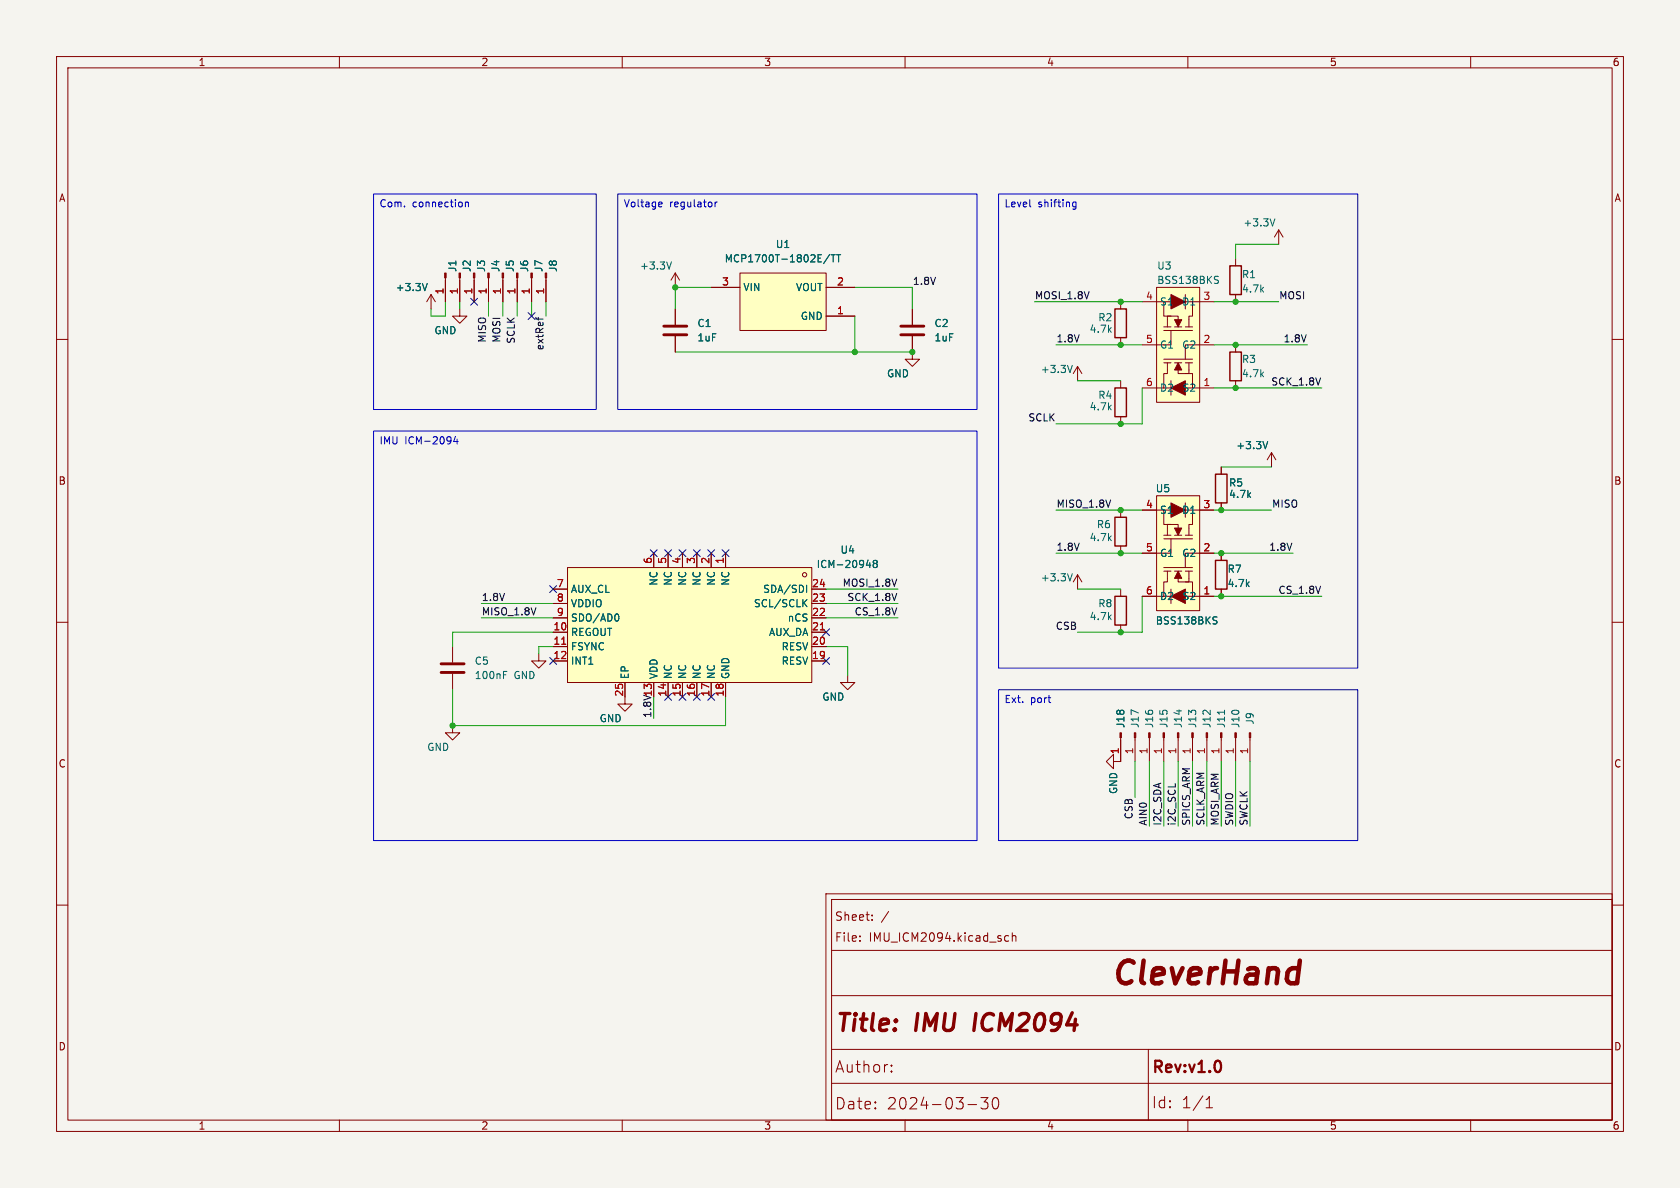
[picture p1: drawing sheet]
<svg xmlns="http://www.w3.org/2000/svg" width="297mm" height="210mm" viewBox="0 0 297 210" stroke-linecap="round" stroke-linejoin="round" font-family="sans-serif">
<path d="M0 0h297v210h-297z" fill="#f5f4ef" stroke="#f5f4ef" stroke-width=".18"/>
<g fill="none" stroke="#840000" stroke-width=".18">
<path d="M10 10h277v190h-277zM12 12h273v186h-273zM60 10v2M110 10v2M160 10v2M210 10v2M260 10v2M10 60h2M88.9 49.1v4.2M94 49.1v4.2M285 60h2M161.3 62.2v1.3h1.3l-1.3 1.3-1.3-1.3h1.3"/>
<path d="M10 110h2M80 114.3v2.8M80 119.1v2.8M95.2 115.6v1.2h1.3l-1.3 1.3-1.2-1.3h1.2M285 110h2M110.5 123.2v1.3h1.3l-1.3 1.2-1.3-1.2h1.3M215.9 130.4v4.2M218.4 130.4v4.2M10 160h2M146 158h139v40h-139zM147 159h138v39h-138zM285 160h2"/>
<path d="M147 176h138M147 168h138M152 166.3v.1M152 165.5v.1M154.2 162.6v.1M154.2 161.8v.1M157.1 161.1l-1.3 1.9M178.3 165.5l-.4-.1-.3 .3v.4l.1 .2h.6M179 165.5l.2-.1 .3 .1 .1 .9M179 164.9v1.5M60 198v2M110 198v2"/>
<path d="M147 191.5h138M147 185.5h138M157.6 189.3l.1 .1-.1 .1M157.6 189.3l-.1 .1 .1 .1M157.6 188.3v.2M157.6 189.3v.2M157.6 188.3l.1 .1-.1 .1M157.6 188.3l-.1 .1 .1 .1M160 198v2M171.1 195.3h1.6M173.4 194h1.3l-.7 .8a.54 .54 0 0 1 .7 .4v.4l-.2 .3-.8 .1-.3-.2M175.7 194.1a.47 .47 0 0 1 .8 .3 1.03 1.03 0 0 1-.6 1.6 1.33 1.33 0 0 1-.2-1.9z"/>
<path d="M203 185.5v12.5M210 198v2M213.2 195.8h1.2M213.2 194.4l.6-.6v2M260 198v2"/>
</g>
<path d="M215.8 187.9l.1 .4-.1 .8" fill="none" stroke="#840000" stroke-width=".4"/>
<path d="M172.5 179.2l-.3 3" fill="none" stroke="#840000" stroke-width=".6"/>
<path d="M229.3 171.1l.3 .2M229.8 169.8l-.5 4" fill="none" stroke="#840000" stroke-width=".8"/>
<g fill="#840000" stroke="#840000" stroke-width=".18">
<path d="M215.8 129.5h.2v.9h-.2z"/>
<path d="M218.3 129.5h.3v.9h-.3z"/>
<path d="M88.8 48.3h.2v.8h-.2z"/>
<path d="M93.9 48.3h.2v.8h-.2z"/>
</g>
<path d="M89 119.3h.4M89 118.7h.6M216.5 125.5v.8" fill="none" stroke="#006464" stroke-width=".18"/>
<path d="M78 118.9h4M78 117.3h4" fill="none" stroke="#840000" stroke-width=".51"/>
<path d="M130.8 48.3h15.2v10.1h-15.2z" fill="#ffffc2"/>
<g fill="none" stroke="#840000" stroke-width=".18">
<path d="M76.2 52.1l-.8 1.2M76.2 52.1v2.5M76.2 52.1l.8 1.2M78.7 49.1v4.2M81.3 54.6v1.3h1.2l-1.2 1.3-1.3-1.3h1.3M81.3 49.1v4.2M83.8 49.1v4.2M86.4 49.1v4.2M91.4 49.1v4.2M96.5 49.1v4.2M119.4 48.3l-.8 1.2M119.4 48.3v2.5"/>
<path d="M119.4 54.6v2.8M119.4 59.4v2.8M119.4 48.3l.7 1.2M125.7 50.8h5.1M130.8 48.3h15.2v10.1h-15.2zM146 55.9h5.1M146 50.8h5.1M161.3 54.6v2.8M161.3 59.4v2.8M218.4 45.7v1.3M218.4 52.1v1.2M226.1 40.6l-.8 1.3"/>
<path d="M226.1 40.6v2.6M226.1 40.6l.7 1.3M198.1 67.3v1.3M198.1 73.7v1.2M218.4 61v1.2M218.4 67.3v1.3M215.9 82.6v1.2M215.9 88.9v1.3M215.9 97.8v1.3M224.8 80l-.8 1.3M224.8 80v2.6M224.8 80l.8 1.3"/>
<path d="M149.9 119.4v1.3h1.2l-1.2 1.2-1.3-1.2h1.3M190.5 101.6l-.8 1.3M190.5 101.6v2.5M190.5 101.6l.8 1.3M198.1 104.1v1.3M198.1 110.5v1.3M215.9 104.1v1.3M80 128.3v1.2h1.3l-1.3 1.3-1.3-1.3h1.3M198.1 130.4v4.2h-1.3v1.3l-1.2-1.3 1.2-1.2v1.2M200.7 130.4v4.2M203.2 130.4v4.2M205.7 130.4v4.2"/>
<path d="M208.3 130.4v4.2M210.8 130.4v4.2M213.4 130.4v4.2M221 130.4v4.2"/>
</g>
<path d="M225.4 38.7l-.4 1.2M75.5 50.1l-.4 1.3M118.7 46.3l-.4 1.3M146.7 45l-1.1 1.6M146.9 45h.8M147.3 45v1.3M147.9 45h.7M148.3 45v1.3M224.1 78l-.4 1.3M189.6 101.4l-.5 1.3" fill="none" stroke="#006464" stroke-width=".18"/>
<path d="M117.3 59.2h4.1M117.3 57.7h4.1M159.3 59.2h4M159.3 57.7h4" fill="none" stroke="#840000" stroke-width=".51"/>
<g fill="#840000" stroke="#840000" stroke-width=".18">
<path d="M210.7 129.5h.2v.9h-.2z"/>
<path d="M213.2 129.5h.3v.9h-.3z"/>
<path d="M198 129.5h.2v.9h-.2z"/>
<path d="M220.9 129.5h.2v.9h-.2z"/>
<path d="M208.2 129.5h.2v.9h-.2z"/>
<path d="M96.4 48.3h.2v.8h-.2z"/>
<path d="M91.3 48.3h.3v.8h-.3z"/>
<path d="M86.2 48.3h.3v.8h-.3z"/>
<path d="M83.7 48.3h.2v.8h-.2z"/>
<path d="M81.2 48.3h.2v.8h-.2z"/>
<path d="M78.6 48.3h.3v.8h-.3z"/>
<path d="M200.5 129.5h.3v.9h-.3z"/>
<path d="M203.1 129.5h.2v.9h-.2z"/>
<path d="M205.6 129.5h.3v.9h-.3z"/>
</g>
<path d="M217.4 47h2.1v5.1h-2.1zM197.1 68.6h2v5.1h-2zM217.4 62.2h2.1v5.1h-2.1zM214.9 99.1h2v5h-2zM214.9 83.8h2v5.1h-2zM197.1 105.4h2v5.1h-2z" fill="none" stroke="#840000" stroke-width=".25"/>
<path d="M100.3 100.3h43.2v20.4h-43.2z" fill="#ffffc2"/>
<g fill="none" stroke="#840000" stroke-width=".18">
<path d="M190.5 64.8l-.8 1.2M190.5 64.8v2.5M190.5 64.8l.8 1.2M115.6 97.8v2.5M118.1 97.8v2.5M120.6 97.8v2.5M123.2 97.8v2.5M125.7 97.8v2.5M128.3 97.8v2.5M97.8 111.8h2.5M97.8 114.3h2.5M97.8 116.8h2.5"/>
<path d="M97.8 109.2h2.5M97.8 106.7h2.5M97.8 104.1h2.5M100.3 100.3h43.2v20.4h-43.2zM143.5 111.8h2.5M143.5 114.3h2.5M143.5 116.8h2.5M143.5 109.2h2.5M143.5 106.7h2.5M143.5 104.1h2.5M110.5 120.7v2.5M115.6 120.7v2.5"/>
<path d="M118.1 120.7v2.5M120.6 120.7v2.5M123.2 120.7v2.5M125.7 120.7v2.5M128.3 120.7v2.5"/>
<circle cx="142.2" cy="101.6" r=".38"/>
</g>
<path d="M99.3 113.9h.7M145 111.3h.7" fill="none" stroke="#a90000" stroke-width=".18"/>
<path d="M189.6 64.6l-.5 1.3M153.2 99.9h.7M153.8 99.5v.8M154.6 99.6l-.2-.2 .2-.3h.4l.1 .2-.3 .3M154.6 99.6l-.2 .2v.4l.2 .1h.4l.1-.2v-.3l-.3-.2M154.6 99.6h.2M109.1 108.5a.79 .79 0 0 1 0 1.3M142.1 106.5l.6 .8M142.6 103.4v1.3M142.7 106l-.8 .7" fill="none" stroke="#006464" stroke-width=".18"/>
<path d="M204.5 50.8h7.6v20.3h-7.6z" fill="#ffffc2"/>
<g fill="none" stroke="#840000" stroke-width=".18">
<path d="M198.1 53.3v1.3M198.1 59.7v1.3M201.9 53.3h2.6M204.5 50.8h7.6v20.3h-7.6zM205.7 53.3v2.6h1.3M205.7 57.8h1.3M205.7 58.4h5.1M207 58.4v2.6h-1.3M207.6 57.8h1.3M208.3 56.5v-.6h-1.9v1.9M209.5 57.8h1.3M209.5 52.1v2.5"/>
<path d="M214.6 53.3h-3.8v2.6h-.6v1.9M201.9 61h2.6M205.7 63.5h5.1M205.7 64.1h1.3M206.4 64.1v1.9h-.7v2.6h-3.8M207 67.3v2.6M207.6 64.1h1.3M209.5 66h1.3v2.6h3.8M209.5 64.1h1.3M210.2 64.1v1.9h-1.9v-.6M214.6 61h-5.1v2.5M198.1 90.2v1.2"/>
<path d="M198.1 96.5v1.3"/>
</g>
<g fill="#840000" stroke="#840000" stroke-width=".18">
<path d="M207 52.1l2.5 1.2-2.5 1.3z"/>
<path d="M207.6 56.5h1.3l-.6 1.3z"/>
<path d="M208.3 64.1l.6 1.3h-1.3z"/>
<path d="M207 68.6l2.5-1.3v2.6z"/>
</g>
<path d="M214.9 49.4l.4 .2 .1 .3-.2 .2h-.3M214.9 48.8l.5 .1" fill="none" stroke="#006464" stroke-width=".18"/>
<path d="M197.1 54.6h2v5.1h-2zM197.1 91.4h2v5.1h-2z" fill="none" stroke="#840000" stroke-width=".25"/>
<path d="M204.5 87.6h7.6v20.4h-7.6z" fill="#ffffc2"/>
<g fill="none" stroke="#840000" stroke-width=".18">
<path d="M78.7 49.5v3.8M81.3 49.5v3.8M83.8 49.5v3.8M86.4 49.5v3.8M88.9 49.5v3.8M91.4 49.5v3.8M94 49.5v3.8M96.5 49.5v3.8M119.4 54.6v2.8M119.4 59.4v2.8M125.7 50.8h5.1M146 55.9h5.1"/>
<path d="M146 50.8h5.1M161.3 54.6v2.8M161.3 59.4v2.8M115.6 97.8v2.5M118.1 97.8v2.5M120.6 97.8v2.5M123.2 97.8v2.5M125.7 97.8v2.5M128.3 97.8v2.5M201.9 97.8h2.6M201.9 90.2h2.6M204.5 87.6h7.6v20.4h-7.6z"/>
<path d="M205.7 90.2v2.5h1.3M205.7 94.6h1.3M205.7 95.3h5.1M207 95.3v2.5h-1.3M207.6 94.6h1.3M208.3 93.3v-.6h-1.9v1.9M209.5 94.6h1.3M209.5 88.9v2.5M214.6 97.8h-5.1v2.5M214.6 90.2h-3.8v2.5h-.6v1.9M215.9 82.6v1.2M215.9 88.9v1.3"/>
<path d="M215.9 97.8v1.3M97.8 111.8h2.5M97.8 114.3h2.5M97.8 116.8h2.5M97.8 109.2h2.5M97.8 106.7h2.5M97.8 104.1h2.5M143.5 111.8h2.5M143.5 114.3h2.5M143.5 116.8h2.5M143.5 109.2h2.5M143.5 106.7h2.5"/>
<path d="M143.5 104.1h2.5M205.7 100.3h5.1M205.7 101h1.3M206.4 101v1.9h-.7v2.5h-3.8M207 104.1v2.6M207.6 101h1.3M209.5 102.9h1.3v2.5h3.8M209.5 101h1.3M210.2 101v1.9h-1.9v-.7M215.9 104.1v1.3M110.5 120.7v2.5M115.6 120.7v2.5"/>
<path d="M118.1 120.7v2.5M120.6 120.7v2.5M123.2 120.7v2.5M125.7 120.7v2.5M128.3 120.7v2.5M198.1 130.8v3.8"/>
</g>
<g fill="#840000" stroke="#840000" stroke-width=".18">
<path d="M207 88.9l2.5 1.3-2.5 1.2z"/>
<path d="M207.6 93.3h1.3l-.6 1.3z"/>
<path d="M208.3 101l.6 1.2h-1.3z"/>
<path d="M207 105.4l2.5-1.3v2.6z"/>
</g>
<g fill="none" stroke="#006464" stroke-width=".18">
<path d="M75.5 50.1l-.4 1.3M146.7 45l-1.1 1.6M146.9 45h.8M147.3 45v1.3M147.9 45h.7M148.3 45v1.3M224.1 78l-.4 1.3M153.2 99.9h.7M153.8 99.5v.8M154.6 99.6l-.2-.2 .2-.3h.4l.1 .2-.3 .3M154.6 99.6l-.2 .2v.4l.2 .1h.4l.1-.2v-.3l-.3-.2M154.6 99.6h.2"/>
<path d="M109.1 108.5a.79 .79 0 0 1 0 1.3M142.1 106.5l.6 .8M142.6 103.4v1.3M142.7 106l-.8 .7M214.7 109.6l.3 .2 .2 .3-.3 .2h-.3M214.7 109l.5 .1"/>
</g>
<path d="M94.7 56.1l.1 .2M95.2 56.1v.5" fill="none" stroke="#0f0f0f" stroke-width=".18"/>
<g fill="none" stroke="#0000c2" stroke-width=".18">
<path d="M66 34.3h39.4v38.1h-39.4zM82.3 35.8l.2-.1 .3 .1v.8M82.3 35.7v.9M109.2 34.3h63.5v38.1h-63.5zM116.6 35.7l.4 .1v.2l-.6 .1M117 36.5l-.4 .1M126.4 35.7v.9M126.8 35.7l-.4 .3M176.5 34.3h63.5v83.8h-63.5zM182.1 36.5l.1 .1M190.2 35.7v1l-.2 .3-.3-.1M190.2 35.8l-.3-.1-.3 .3 .1 .5h.5"/>
<path d="M66 76.2h106.7v72.4h-106.7zM80.5 77.1l-.3 1h.8M80.8 77.6v.9M176.5 121.9h63.5v26.7h-63.5z"/>
</g>
<g fill="none" stroke="#009600" stroke-width=".18">
<path d="M78.7 53.3v2.6h-2.5v-1.3M81.3 53.3v1.3M86.4 53.3v2.6M88.9 53.3v2.6M91.4 53.3v2.6M94 53.3v2.6M96.5 53.3v2.6M125.7 50.8h-6.3v3.8M151.1 55.9v6.3M151.1 50.8h10.2v3.8M182.9 53.3h19M214.6 53.3h11.5"/>
<path d="M226.1 43.2h-7.7v2.5M119.4 62.2h41.9M186.7 61h15.2M190.5 67.3h7.6M201.9 68.6v6.3h-15.2M214.6 61h16.5M214.6 68.6h19.1M186.7 97.8h15.2M186.7 90.2h15.2M214.6 97.8h14M214.6 90.2h10.2M215.9 82.6h8.9"/>
<path d="M85.1 106.7h12.7M85.1 109.2h12.7M97.8 111.8h-17.8v2.5M97.8 114.3h-2.6v1.3M146 106.7h12.7M146 104.1h12.7M146 114.3h3.9v5.1M146 109.2h12.7M190.5 104.1h7.6M201.9 105.4v6.4h-11.4M214.6 105.4h19.1M80 121.9v6.4h48.3v-5.1"/>
<path d="M115.6 123.2v3.8M200.7 134.6v6.4M203.2 134.6v11.5M205.7 134.6v11.5M208.3 134.6v11.5M210.8 134.6v11.5M213.4 134.6v11.5M215.9 134.6v11.5M218.4 134.6v11.5M221 134.6v11.5"/>
</g>
<g fill="none" stroke="#000084" stroke-width=".18">
<path d="M83.2 52.7l1.2 1.2M84.4 52.7l-1.2 1.2M93.4 55.3l1.2 1.2M94.6 55.3l-1.2 1.2M115 97.2l1.2 1.2M116.2 97.2l-1.2 1.2M117.5 97.2l1.2 1.2M118.7 97.2l-1.2 1.2M120 97.2l1.3 1.2M121.3 97.2l-1.3 1.2M122.6 97.2l1.2 1.2M123.8 97.2l-1.2 1.2"/>
<path d="M125.1 97.2l1.2 1.2M126.3 97.2l-1.2 1.2M127.7 97.2l1.2 1.2M128.9 97.2l-1.2 1.2M97.2 116.2l1.2 1.2M97.2 103.5l1.2 1.2M98.4 116.2l-1.2 1.2M98.4 103.5l-1.2 1.2M145.4 116.2l1.3 1.2M145.4 111.2l1.3 1.2M146.7 116.2l-1.3 1.2M146.7 111.2l-1.3 1.2"/>
<path d="M117.5 122.6l1.2 1.2M118.7 122.6l-1.2 1.2M120 122.6l1.3 1.2M121.3 122.6l-1.3 1.2M122.6 122.6l1.2 1.2M123.8 122.6l-1.2 1.2M125.1 122.6l1.2 1.2M126.3 122.6l-1.2 1.2"/>
</g>
<path d="M99.3 113.9h.7M145 111.3h.7" fill="none" stroke="#a90000" stroke-width=".18"/>
<g fill="#009600" stroke="#009600" stroke-width=".18">
<circle cx="198.1" cy="53.3" r=".46"/>
<circle cx="198.1" cy="61" r=".46"/>
<circle cx="218.4" cy="53.3" r=".46"/>
<circle cx="218.4" cy="61" r=".46"/>
<circle cx="161.3" cy="62.2" r=".46"/>
<circle cx="151.1" cy="62.2" r=".46"/>
<circle cx="119.4" cy="50.8" r=".46"/>
<circle cx="80" cy="128.3" r=".46"/>
<circle cx="198.1" cy="111.8" r=".46"/>
<circle cx="215.9" cy="105.4" r=".46"/>
<circle cx="198.1" cy="74.9" r=".46"/>
<circle cx="198.1" cy="90.2" r=".46"/>
<circle cx="215.9" cy="90.2" r=".46"/>
<circle cx="215.9" cy="97.8" r=".46"/>
<circle cx="218.4" cy="68.6" r=".46"/>
<circle cx="198.1" cy="97.8" r=".46"/>
</g>
<text font-size="5.6" fill="#840000" x="196" y="175.2">CleverHand</text>
<g font-size="4.2" fill="#840000">
<text x="147.5" y="183.2">Title:</text>
<text x="162" y="183.2">IMU</text>
<text x="173.5" y="183.2">ICM2094</text>
</g>
<g font-size="2.8" fill="#840000">
<text x="147.5" y="189.8">Author:</text>
<text x="203.5" y="190.2">Rev:v1.0</text>
<text x="147.5" y="196.3">Date:</text>
<text x="156.7" y="196.3">2024-03-30</text>
<text x="203.5" y="196.1">Id:</text>
<text x="208.8" y="196.1">1/1</text>
</g>
<g font-size="2.1" fill="#840000">
<text x="147.5" y="166.7">File:</text>
<text x="147.5" y="163">Sheet:</text>
<text x="153.6" y="166.7">IMU_ICM2094.kicad_sch</text>
</g>
<g font-size="1.8" fill="#840000">
<text x="35" y="11.9">1</text>
<text x="85" y="11.9">2</text>
<text x="135" y="11.9">3</text>
<text x="185" y="11.9">4</text>
<text x="235" y="11.9">5</text>
<text x="285" y="11.9">6</text>
<text x="10.3" y="35.9">A</text>
<text x="285.3" y="35.9">A</text>
<text x="10.3" y="85.9">B</text>
<text x="285.3" y="85.9">B</text>
<text x="10.3" y="135.9">C</text>
<text x="285.3" y="135.9">C</text>
<text x="10.3" y="185.9">D</text>
<text x="285.3" y="185.9">D</text>
<text x="35" y="199.9">1</text>
<text x="85" y="199.9">2</text>
<text x="135" y="199.9">3</text>
<text x="185" y="199.9">4</text>
<text x="235" y="199.9">5</text>
<text x="285" y="199.9">6</text>
</g>
<g font-size="1.8" fill="#0000c2">
<text x="67" y="37">Com.</text>
<text x="72.9" y="37">connection</text>
<text x="110.2" y="37">Voltage</text>
<text x="118.4" y="37">regulator</text>
<text x="177.5" y="37">Level</text>
<text x="183.5" y="37">shifting</text>
<text x="67" y="78.9">IMU</text>
<text x="71.6" y="78.9">ICM-2094</text>
<text x="177.5" y="124.6">Ext.</text>
<text x="182.2" y="124.6">port</text>
</g>
<g font-size="1.8" fill="#006464">
<text x="219.7" y="40.2">+3.3V</text>
<text x="113" y="47.9">+3.3V</text>
<text x="128" y="46.6">MCP1700T-1802E/TT</text>
<text x="137.1" y="44">U1</text>
<text x="204.5" y="47.9">U3</text>
<text x="69.9" y="51.7">+3.3V</text>
<text x="80.9" y="48.2" transform="rotate(-90 80.9 48.2)">J1</text>
<text x="83.4" y="48.2" transform="rotate(-90 83.4 48.2)">J2</text>
<text x="86" y="48.2" transform="rotate(-90 86 48.2)">J3</text>
<text x="88.5" y="48.2" transform="rotate(-90 88.5 48.2)">J4</text>
<text x="91" y="48.2" transform="rotate(-90 91 48.2)">J5</text>
<text x="93.6" y="48.2" transform="rotate(-90 93.6 48.2)">J6</text>
<text x="96.1" y="48.2" transform="rotate(-90 96.1 48.2)">J7</text>
<text x="98.7" y="48.2" transform="rotate(-90 98.7 48.2)">J8</text>
<text x="131.3" y="51.7">VIN</text>
<text x="140.6" y="51.7">VOUT</text>
<text x="204.5" y="50.4">BSS138BKS</text>
<text x="219.5" y="49.4">R1</text>
<text x="219.5" y="51.9">4.7k</text>
<text x="76.7" y="59.3">GND</text>
<text x="123.2" y="58">C1</text>
<text x="141.5" y="56.7">GND</text>
<text x="165.1" y="58">C2</text>
<text x="192.5" y="59">4.7k</text>
<text x="194.1" y="57">R2</text>
<text x="205" y="54.2">S1</text>
<text x="208.9" y="54.2">D1</text>
<text x="123.2" y="60.6">1uF</text>
<text x="165.1" y="60.6">1uF</text>
<text x="205" y="61.8">G1</text>
<text x="208.9" y="61.8">G2</text>
<text x="219.5" y="64.4">R3</text>
<text x="156.7" y="66.9">GND</text>
<text x="183.9" y="66.1">+3.3V</text>
<text x="194.1" y="70.7">R4</text>
<text x="205" y="69.4">D2</text>
<text x="209" y="69.4">S2</text>
<text x="219.5" y="66.9">4.7k</text>
<text x="192.5" y="72.7">4.7k</text>
<text x="218.4" y="79.6">+3.3V</text>
<text x="204.2" y="87.2">U5</text>
<text x="217.2" y="86.2">R5</text>
<text x="217.2" y="88.2">4.7k</text>
<text x="192.5" y="95.9">4.7k</text>
<text x="193.8" y="93.6">R6</text>
<text x="205" y="91">S1</text>
<text x="208.9" y="91">D1</text>
<text x="144.3" y="100.6">ICM-20948</text>
<text x="148.5" y="98.1">U4</text>
<text x="205" y="98.7">G1</text>
<text x="208.9" y="98.7">G2</text>
<text x="216.9" y="101.4">R7</text>
<text x="100.8" y="105">AUX_CL</text>
<text x="100.8" y="107.5">VDDIO</text>
<text x="116.4" y="103.6" transform="rotate(-90 116.4 103.6)">NC</text>
<text x="119" y="103.6" transform="rotate(-90 119 103.6)">NC</text>
<text x="121.5" y="103.6" transform="rotate(-90 121.5 103.6)">NC</text>
<text x="124.1" y="103.6" transform="rotate(-90 124.1 103.6)">NC</text>
<text x="126.6" y="103.6" transform="rotate(-90 126.6 103.6)">NC</text>
<text x="129.1" y="103.6" transform="rotate(-90 129.1 103.6)">NC</text>
<text x="133.2" y="107.5">SCL/SCLK</text>
<text x="134.8" y="105">SDA/SDI</text>
<text x="183.9" y="103">+3.3V</text>
<text x="194.1" y="107.5">R8</text>
<text x="205" y="106.3">D2</text>
<text x="209" y="106.3">S2</text>
<text x="216.9" y="104">4.7k</text>
<text x="100.8" y="112.6">REGOUT</text>
<text x="100.8" y="110.1">SDO/AD0</text>
<text x="135.8" y="112.6">AUX_DA</text>
<text x="139.2" y="110.1">nCS</text>
<text x="192.5" y="109.8">4.7k</text>
<text x="204.2" y="110.6">BSS138BKS</text>
<text x="83.8" y="117.7">C5</text>
<text x="100.8" y="115.2">FSYNC</text>
<text x="100.8" y="117.7">INT1</text>
<text x="138.1" y="117.7">RESV</text>
<text x="138.1" y="115.2">RESV</text>
<text x="83.8" y="120.2">100nF</text>
<text x="90.7" y="120.2">GND</text>
<text x="111.4" y="120.1" transform="rotate(-90 111.4 120.1)">EP</text>
<text x="116.4" y="120.1" transform="rotate(-90 116.4 120.1)">VDD</text>
<text x="119" y="120.1" transform="rotate(-90 119 120.1)">NC</text>
<text x="121.5" y="120.1" transform="rotate(-90 121.5 120.1)">NC</text>
<text x="124.1" y="120.1" transform="rotate(-90 124.1 120.1)">NC</text>
<text x="126.6" y="120.1" transform="rotate(-90 126.6 120.1)">NC</text>
<text x="129.1" y="120.1" transform="rotate(-90 129.1 120.1)">GND</text>
<text x="145.3" y="124.1">GND</text>
<text x="105.9" y="127.9">GND</text>
<text x="199" y="128.8" transform="rotate(-90 199 128.8)">J18</text>
<text x="201.5" y="128.8" transform="rotate(-90 201.5 128.8)">J17</text>
<text x="204.1" y="128.8" transform="rotate(-90 204.1 128.8)">J16</text>
<text x="206.6" y="128.8" transform="rotate(-90 206.6 128.8)">J15</text>
<text x="209.1" y="128.8" transform="rotate(-90 209.1 128.8)">J14</text>
<text x="211.7" y="128.8" transform="rotate(-90 211.7 128.8)">J13</text>
<text x="214.2" y="128.8" transform="rotate(-90 214.2 128.8)">J12</text>
<text x="216.8" y="128.8" transform="rotate(-90 216.8 128.8)">J11</text>
<text x="219.3" y="128.8" transform="rotate(-90 219.3 128.8)">J10</text>
<text x="221.8" y="128.2" transform="rotate(-90 221.8 128.2)">J9</text>
<text x="75.4" y="132.9">GND</text>
<text x="197.7" y="140.5" transform="rotate(-90 197.7 140.5)">GND</text>
</g>
<g font-size="1.8" fill="#a90000">
<text x="78.5" y="52.1" transform="rotate(-90 78.5 52.1)">1</text>
<text x="81" y="52.1" transform="rotate(-90 81 52.1)">1</text>
<text x="83.6" y="52.1" transform="rotate(-90 83.6 52.1)">1</text>
<text x="86.1" y="52.1" transform="rotate(-90 86.1 52.1)">1</text>
<text x="88.6" y="52.1" transform="rotate(-90 88.6 52.1)">1</text>
<text x="91.2" y="52.1" transform="rotate(-90 91.2 52.1)">1</text>
<text x="93.7" y="52.1" transform="rotate(-90 93.7 52.1)">1</text>
<text x="96.3" y="52.1" transform="rotate(-90 96.3 52.1)">1</text>
<text x="127.6" y="50.5">3</text>
<text x="147.9" y="50.5">2</text>
<text x="202.5" y="53.1">4</text>
<text x="212.7" y="53.1">3</text>
<text x="147.9" y="55.6">1</text>
<text x="202.5" y="60.7">5</text>
<text x="212.7" y="60.7">2</text>
<text x="202.5" y="68.3">6</text>
<text x="212.7" y="68.3">1</text>
<text x="202.5" y="89.9">4</text>
<text x="212.7" y="89.9">3</text>
<text x="115.3" y="99.8" transform="rotate(-90 115.3 99.8)">6</text>
<text x="117.9" y="99.8" transform="rotate(-90 117.9 99.8)">5</text>
<text x="120.4" y="99.8" transform="rotate(-90 120.4 99.8)">4</text>
<text x="122.9" y="99.8" transform="rotate(-90 122.9 99.8)">3</text>
<text x="125.5" y="99.8" transform="rotate(-90 125.5 99.8)">2</text>
<text x="128" y="99.8" transform="rotate(-90 128 99.8)">1</text>
<text x="202.5" y="97.5">5</text>
<text x="212.7" y="97.5">2</text>
<text x="98.4" y="103.9">7</text>
<text x="98.4" y="106.4">8</text>
<text x="143.5" y="106.4">23</text>
<text x="143.5" y="103.9">24</text>
<text x="202.5" y="105.2">6</text>
<text x="212.7" y="105.2">1</text>
<text x="97.7" y="111.5">10</text>
<text x="98.4" y="109">9</text>
<text x="143.5" y="111.5">21</text>
<text x="143.5" y="109">22</text>
<text x="97.7" y="114">11</text>
<text x="97.7" y="116.6">12</text>
<text x="143.5" y="116.6">19</text>
<text x="143.5" y="114">20</text>
<text x="110.2" y="123.2" transform="rotate(-90 110.2 123.2)">25</text>
<text x="115.3" y="123.2" transform="rotate(-90 115.3 123.2)">13</text>
<text x="117.9" y="123.2" transform="rotate(-90 117.9 123.2)">14</text>
<text x="120.4" y="123.2" transform="rotate(-90 120.4 123.2)">15</text>
<text x="122.9" y="123.2" transform="rotate(-90 122.9 123.2)">16</text>
<text x="125.5" y="123.2" transform="rotate(-90 125.5 123.2)">17</text>
<text x="128" y="123.2" transform="rotate(-90 128 123.2)">18</text>
<text x="197.9" y="133.4" transform="rotate(-90 197.9 133.4)">1</text>
<text x="200.4" y="133.4" transform="rotate(-90 200.4 133.4)">1</text>
<text x="202.9" y="133.4" transform="rotate(-90 202.9 133.4)">1</text>
<text x="205.5" y="133.4" transform="rotate(-90 205.5 133.4)">1</text>
<text x="208" y="133.4" transform="rotate(-90 208 133.4)">1</text>
<text x="210.6" y="133.4" transform="rotate(-90 210.6 133.4)">1</text>
<text x="213.1" y="133.4" transform="rotate(-90 213.1 133.4)">1</text>
<text x="215.6" y="133.4" transform="rotate(-90 215.6 133.4)">1</text>
<text x="218.2" y="133.4" transform="rotate(-90 218.2 133.4)">1</text>
<text x="220.7" y="133.4" transform="rotate(-90 220.7 133.4)">1</text>
</g>
<g font-size="1.8" fill="#0f0f0f">
<text x="161.3" y="50.5">1.8V</text>
<text x="182.9" y="53">MOSI_1.8V</text>
<text x="226.1" y="53">MOSI</text>
<text x="86" y="60.7" transform="rotate(-90 86 60.7)">MISO</text>
<text x="88.6" y="60.7" transform="rotate(-90 88.6 60.7)">MOSI</text>
<text x="91.1" y="60.9" transform="rotate(-90 91.1 60.9)">SCLK</text>
<text x="96.2" y="62" transform="rotate(-90 96.2 62)">extRef</text>
<text x="186.7" y="60.6">1.8V</text>
<text x="226.8" y="60.6">1.8V</text>
<text x="224.6" y="68.2">SCK_1.8V</text>
<text x="181.7" y="74.6">SCLK</text>
<text x="186.7" y="89.8">MISO_1.8V</text>
<text x="224.8" y="89.8">MISO</text>
<text x="186.7" y="97.4">1.8V</text>
<text x="224.3" y="97.4">1.8V</text>
<text x="85.1" y="106.3">1.8V</text>
<text x="148.9" y="103.8">MOSI_1.8V</text>
<text x="149.7" y="106.3">SCK_1.8V</text>
<text x="225.9" y="105.1">CS_1.8V</text>
<text x="85.1" y="108.9">MISO_1.8V</text>
<text x="151" y="108.9">CS_1.8V</text>
<text x="186.5" y="111.4">CSB</text>
<text x="115.2" y="127" transform="rotate(-90 115.2 127)">1.8V13</text>
<text x="200.3" y="144.9" transform="rotate(-90 200.3 144.9)">CSB</text>
<text x="202.9" y="146.1" transform="rotate(-90 202.9 146.1)">AIN0</text>
<text x="205.4" y="146.1" transform="rotate(-90 205.4 146.1)">I2C_SDA</text>
<text x="207.9" y="146.1" transform="rotate(-90 207.9 146.1)">i2C_SCL</text>
<text x="210.5" y="146.1" transform="rotate(-90 210.5 146.1)">SPICS_ARM</text>
<text x="213" y="146.1" transform="rotate(-90 213 146.1)">SCLK_ARM</text>
<text x="215.6" y="146.1" transform="rotate(-90 215.6 146.1)">MOSI_ARM</text>
<text x="218.1" y="146.1" transform="rotate(-90 218.1 146.1)">SWDIO</text>
<text x="220.6" y="146.1" transform="rotate(-90 220.6 146.1)">SWCLK</text>
</g>
</svg>
